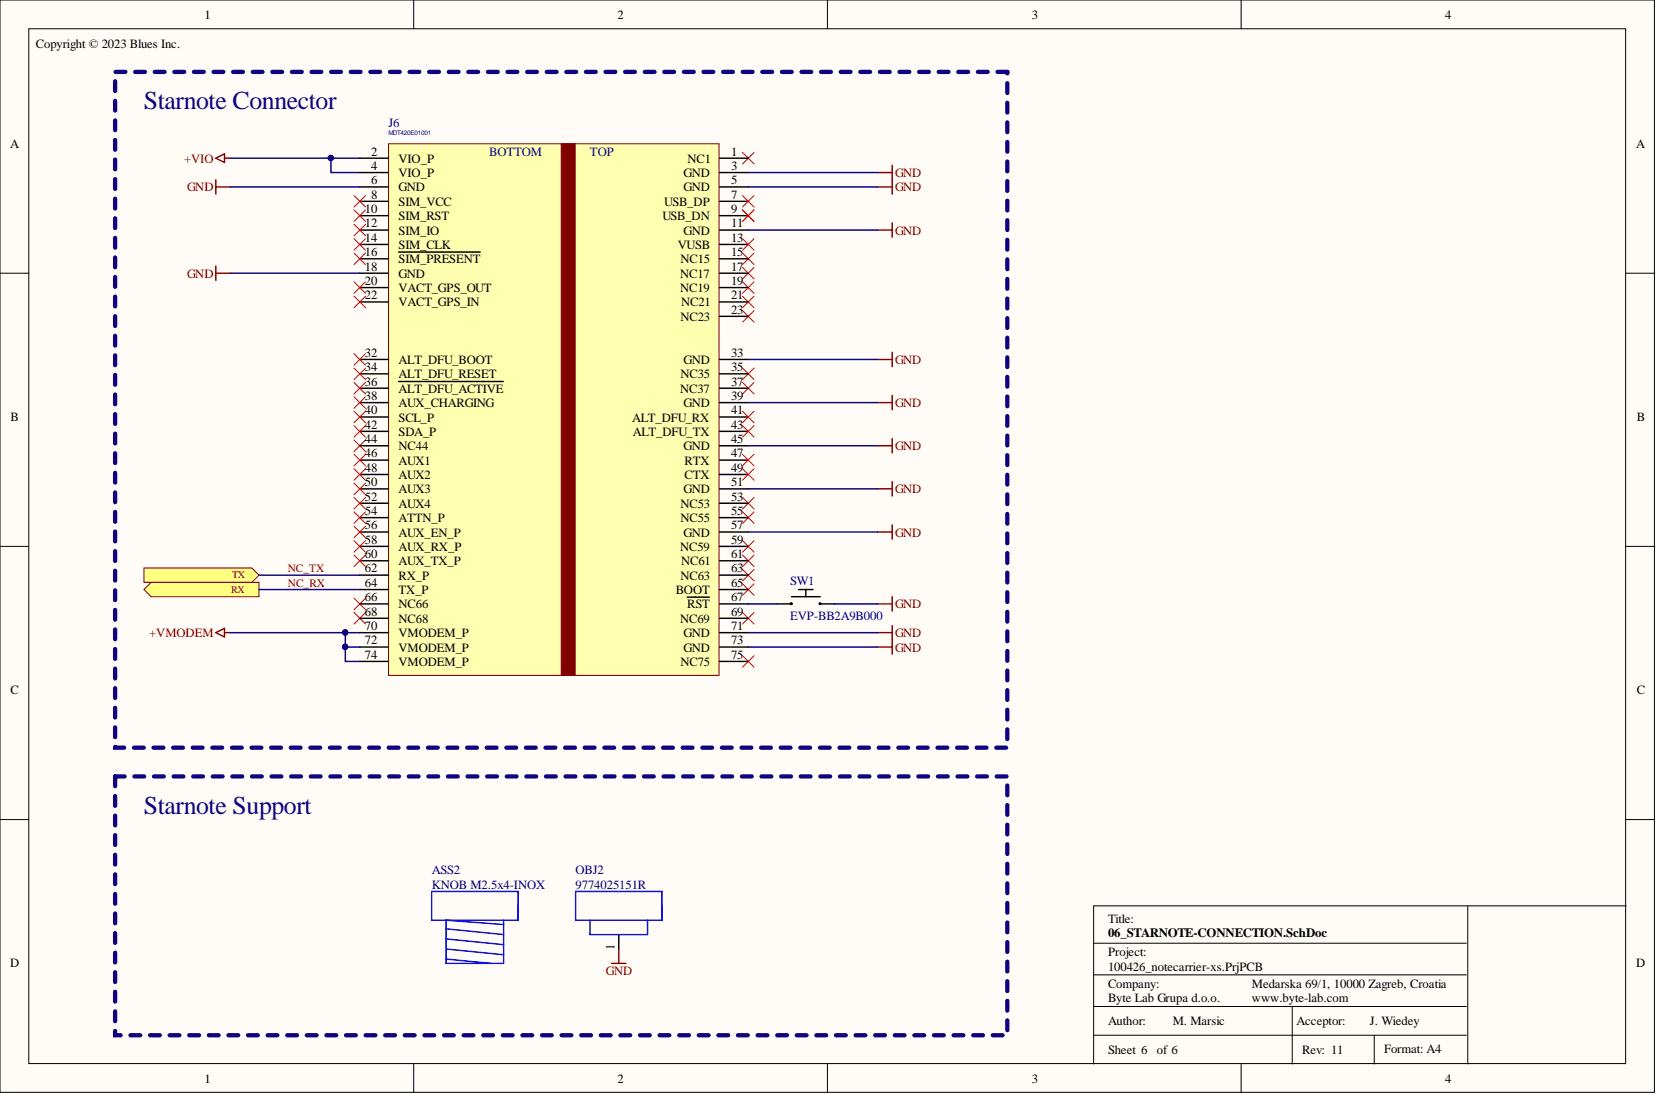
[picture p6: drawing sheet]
<svg xmlns="http://www.w3.org/2000/svg" width="292mm" height="193mm" viewBox="0 0 292 193" stroke-linecap="round" stroke-linejoin="round" font-family="sans-serif">
<g fill="#fffcf8" stroke="#000" stroke-width=".18">
<path d="M0 0h291.8v192.7h-291.8z"/>
<path d="M5.1 5.1h281.6v182.5h-281.6z"/>
</g>
<g fill="none" stroke="#000" stroke-width=".18">
<path d="M73 0v5.1M145.9 0v5.1M218.9 0v5.1M0 48.2h5.1M286.8 48.2h5.1M0 96.4h5.1M286.8 96.4h5.1M0 144.6h5.1M258.9 159.8v27.9M286.8 159.8h-93.9v27.9M286.8 144.6h5.1M192.9 166.4h65.7"/>
<path d="M192.9 172h65.7M192.9 177.5h65.7M227.9 177.5v10.2M73 187.7v5.1M145.9 187.7v5.1M192.9 182.6h65.7M218.9 187.7v5.1M242.4 182.6v5.1"/>
</g>
<path d="M38.1 27.9l1.5-.8v1.6zM39.6 27.9h1M38.1 111.6l1.5-.8v1.6zM39.6 111.6h1" fill="none" stroke="#800000" stroke-width=".25"/>
<g fill="none" stroke="#f00" stroke-width=".18">
<path d="M131 26.9l2 2M133 26.9l-2 2M131 44.6l2 2.1M131 47.2l2 2M131 49.7l2 2M131 52.2l2 2.1M131 54.8l2 2M133 44.6l-2 2.1M133 47.2l-2 2M133 49.7l-2 2M133 52.2l-2 2.1M133 54.8l-2 2"/>
<path d="M62.4 77.6l2.1 2M64.5 77.6l-2.1 2M131 67.5l2 2M131 64.9l2 2.1M133 67.5l-2 2M133 64.9l-2 2.1M131 97.9l2 2M131 95.4l2 2M131 90.3l2 2M131 87.8l2 2M133 97.9l-2 2M133 95.4l-2 2"/>
<path d="M133 90.3l-2 2M133 87.8l-2 2M62.4 105.5l2.1 2M62.4 108l2.1 2.1M64.5 105.5l-2.1 2M64.5 108l-2.1 2.1M131 115.7l2 2M131 108l2 2.1M131 103l2 2M131 100.4l2 2.1M133 115.7l-2 2M133 108l-2 2.1"/>
<path d="M133 103l-2 2M133 100.4l-2 2.1"/>
</g>
<path d="M68.5 25.4h58.3v93.7h-58.3z" fill="#ffffb0" stroke="#800000" stroke-width=".18"/>
<g fill="none" stroke="#000" stroke-width=".25">
<path d="M63.5 27.9h5M63.5 30.4h5M63.5 33h5M63.5 35.5h5M63.5 38h5M126.9 27.9h5.1M126.9 30.4h5.1M126.9 33h5.1M126.9 35.5h5.1M126.9 38h5.1M63.5 40.6h5M63.5 43.1h5"/>
<path d="M63.5 45.7h5M63.5 48.2h5M63.5 50.7h5M63.5 53.3h5M70.3 44.5h1.1M71.5 44.5h.6M72.2 44.5h1.8M74.1 44.5h2.3M76.5 44.5h2.7M79.3 44.5h1.1M80.5 44.5h1.2M81.8 44.5h1.6"/>
<path d="M83.4 44.5h1.3M126.9 40.6h5.1M126.9 43.1h5.1M126.9 45.7h5.1M126.9 48.2h5.1M126.9 50.7h5.1M126.9 53.3h5.1M126.9 55.8h5.1M63.5 63.4h5M63.5 65.9h5M63.5 68.5h5M63.5 71h5"/>
<path d="M63.5 73.6h5M63.5 76.1h5M63.5 78.6h5M70.3 67.3h2.7M73.1 67.3h1.3M74.5 67.3h2.6M77.2 67.3h6.5M83.9 67.3h1.2M85.2 67.3h.6M85.9 67.3h1.5M87.5 67.3h1.3M126.9 63.4h5.1"/>
<path d="M126.9 65.9h5.1M126.9 68.5h5.1M126.9 71h5.1M126.9 73.6h5.1M126.9 76.1h5.1M126.9 78.6h5.1M63.5 81.2h5M63.5 83.7h5M63.5 86.2h5M63.5 88.8h5M63.5 91.3h5M63.5 93.8h5"/>
<path d="M63.5 96.4h5M63.5 98.9h5M126.9 81.2h5.1M126.9 83.7h5.1M126.9 86.2h5.1M126.9 88.8h5.1M126.9 91.3h5.1M126.9 93.8h5.1M126.9 96.4h5.1M126.9 98.9h5.1M63.5 101.4h5M63.5 104h5"/>
<path d="M63.5 106.5h5M63.5 109.1h5M63.5 111.6h5M63.5 114.1h5M63.5 116.7h5M121.2 105.3h2.5M123.9 105.3h1.2M126.9 101.4h5.1M126.9 104h5.1M126.9 106.5h5.1M126.9 109.1h5.1M126.9 111.6h5.1"/>
<path d="M126.9 114.1h5.1M126.9 116.7h5.1M137.1 106.5h2.5M139.6 105.3h5.1M140.9 104h2.5M142.1 104v1.3M144.7 106.5h2.5M109.1 164.9v2.5"/>
<circle cx="139.6" cy="106.5" r=".14"/>
<circle cx="144.6" cy="106.5" r=".14"/>
</g>
<path d="M99 25.4h2.5v93.7h-2.5z" fill="#800000" stroke="#800000" stroke-width=".18"/>
<g fill="none" stroke="#800000" stroke-width=".25">
<path d="M38.1 33h2.5M38.1 31.7v2.5M154.8 33h2.6M154.8 30.4h2.6M157.4 29.2v5M157.4 39.3v2.5M38.1 46.9v2.6M38.1 48.2h2.5M154.8 40.6h2.6M154.8 71h2.6M154.8 63.4h2.6M154.8 78.6h2.6"/>
<path d="M157.4 62.1v2.6M157.4 69.7v2.6M157.4 77.4v2.5M154.8 93.8h2.6M154.8 86.2h2.6M157.4 85v2.5M157.4 92.6v2.5M154.8 114.1h2.6M154.8 111.6h2.6M154.8 106.5h2.6M157.4 105.3v2.5M157.4 110.3v5.1"/>
<path d="M107.9 169.9h2.5M109.1 167.4v2.5"/>
</g>
<g fill="none" stroke="#000080" stroke-width=".25">
<path d="M40.6 27.9h22.9M40.6 33h22.9M58.4 27.9v2.5h5.1M132 33h22.8M132 30.4h22.8M40.6 48.2h22.9M132 40.6h22.8M132 71h22.8M132 63.4h22.8M132 78.6h22.8M132 86.2h22.8M132 93.8h22.8"/>
<path d="M40.6 111.6h22.9M60.9 111.6v5.1h2.6M60.9 114.1h2.6M132 111.6h22.8M132 114.1h22.8M132 106.5h5.1M147.2 106.5h7.6"/>
</g>
<g fill="#000080" stroke="#000080" stroke-width=".18">
<circle cx="58.3" cy="27.9" r=".47"/>
<circle cx="60.9" cy="114.1" r=".47"/>
<circle cx="60.9" cy="111.6" r=".47"/>
</g>
<g fill="none" stroke="#f00" stroke-width=".18">
<path d="M62.4 37l2.1 2.1M62.4 39.6l2.1 2M62.4 34.5l2.1 2M64.5 37l-2.1 2.1M64.5 39.6l-2.1 2M64.5 34.5l-2.1 2M131 37l2 2.1M131 34.5l2 2M133 37l-2 2.1M133 34.5l-2 2M62.4 49.7l2.1 2M62.4 52.2l2.1 2.1"/>
<path d="M62.4 42.1l2.1 2M62.4 44.6l2.1 2.1M64.5 49.7l-2.1 2M64.5 52.2l-2.1 2.1M64.5 42.1l-2.1 2M64.5 44.6l-2.1 2.1M131 42.1l2 2M133 42.1l-2 2M62.4 72.5l2.1 2.1M62.4 75.1l2.1 2M62.4 67.5l2.1 2M62.4 70l2.1 2"/>
<path d="M62.4 62.4l2.1 2M62.4 64.9l2.1 2.1M64.5 72.5l-2.1 2.1M64.5 75.1l-2.1 2M64.5 67.5l-2.1 2M64.5 70l-2.1 2M64.5 62.4l-2.1 2M64.5 64.9l-2.1 2.1M131 72.5l2 2.1M131 75.1l2 2M133 72.5l-2 2.1M133 75.1l-2 2"/>
<path d="M62.4 95.4l2.1 2M62.4 97.9l2.1 2M62.4 90.3l2.1 2M62.4 92.8l2.1 2.1M62.4 85.2l2.1 2M62.4 87.8l2.1 2M62.4 80.1l2.1 2.1M62.4 82.7l2.1 2M64.5 95.4l-2.1 2M64.5 97.9l-2.1 2M64.5 90.3l-2.1 2M64.5 92.8l-2.1 2.1"/>
<path d="M64.5 85.2l-2.1 2M64.5 87.8l-2.1 2M64.5 80.1l-2.1 2.1M64.5 82.7l-2.1 2M131 82.7l2 2M131 80.1l2 2.1M133 82.7l-2 2M133 80.1l-2 2.1"/>
</g>
<path d="M76.1 157.2h15.3v5.1h-15.3zM101.5 157.2h15.3v5.1h-15.3zM78.7 163.8l10.1 1.1M78.7 165.6l10.1 1M78.7 167.4l10.1 1M78.7 169.2l7.9 .7M88.8 162.3v7.6h-10.1v-7.6l10.1 .8M104.1 162.3v2.6h10.1v-2.6" fill="none" stroke="#000bff" stroke-width=".25"/>
<path d="M177.7 12.7h-157.4v119.2h157.4v-119.2M20.3 137v45.6h157.4v-45.6h-157.4" fill="none" stroke="#11037f" stroke-width=".76" stroke-dasharray="1.7 1.7"/>
<g fill="#ffff80" stroke="#800000" stroke-width=".18">
<path d="M25.4 104l1.3-1.3h19v2.6h-19z" fill-rule="evenodd"/>
<path d="M25.4 100.2h19l1.3 1.2-1.3 1.3h-19z" fill-rule="evenodd"/>
</g>
<path d="M45.7 104h17.8M45.7 101.4h17.8" fill="none" stroke="#000080" stroke-width=".25"/>
<g font-size="4.5" fill="#11037f">
<text x="25.4" y="19.3">Starnote Connector</text>
<text x="25.4" y="143.5">Starnote Support</text>
</g>
<text font-size="2.3" x="195.4" y="165.3">06_STARNOTE-CONNECTION.SchDoc</text>
<g font-size="2.2">
<text x="36.1" y="3.3">1</text>
<text x="108.9" y="3.3">2</text>
<text x="182" y="3.3">3</text>
<text x="254.9" y="3.3">4</text>
<text x="6.3" y="8.4">Copyright © 2023 Blues Inc.</text>
<text x="1.8" y="26.1">A</text>
<text x="65.5" y="27.4">2</text>
<text x="65.5" y="30">4</text>
<text x="70.3" y="28.7">VIO_P</text>
<text x="121.3" y="28.7">NC1</text>
<text x="128.9" y="27.4">1</text>
<text x="128.9" y="30">3</text>
<text x="288.6" y="26.1">A</text>
<text x="65.5" y="32.5">6</text>
<text x="65.5" y="35">8</text>
<text x="70.3" y="31.2">VIO_P</text>
<text x="70.3" y="33.8">GND</text>
<text x="120.6" y="31.2">GND</text>
<text x="120.6" y="33.8">GND</text>
<text x="128.9" y="32.5">5</text>
<text x="128.9" y="35">7</text>
<text x="64.4" y="37.6">10</text>
<text x="64.4" y="40.1">12</text>
<text x="70.3" y="36.3">SIM_VCC</text>
<text x="70.3" y="38.8">SIM_RST</text>
<text x="70.3" y="41.4">SIM_IO</text>
<text x="116.8" y="38.8">USB_DN</text>
<text x="117.2" y="36.3">USB_DP</text>
<text x="120.6" y="41.4">GND</text>
<text x="128.9" y="37.6">9</text>
<text x="128.9" y="40.1">11</text>
<text x="64.4" y="45.2">16</text>
<text x="64.4" y="47.7">18</text>
<text x="64.4" y="42.6">14</text>
<text x="70.3" y="46.5">SIM_PRESENT</text>
<text x="70.3" y="43.9">SIM_CLK</text>
<text x="119.6" y="43.9">VUSB</text>
<text x="120" y="46.5">NC15</text>
<text x="128.9" y="42.6">13</text>
<text x="128.9" y="45.2">15</text>
<text x="128.9" y="47.7">17</text>
<text x="64.4" y="50.3">20</text>
<text x="64.4" y="52.8">22</text>
<text x="70.3" y="49">GND</text>
<text x="70.3" y="51.5">VACT_GPS_OUT</text>
<text x="120" y="49">NC17</text>
<text x="120" y="51.5">NC19</text>
<text x="128.9" y="50.3">19</text>
<text x="128.9" y="52.8">21</text>
<text x="70.3" y="54.1">VACT_GPS_IN</text>
<text x="120" y="56.6">NC23</text>
<text x="120.1" y="54.1">NC21</text>
<text x="128.9" y="55.3">23</text>
<text x="64.4" y="62.9">32</text>
<text x="64.4" y="65.5">34</text>
<text x="70.3" y="64.2">ALT_DFU_BOOT</text>
<text x="120.6" y="64.2">GND</text>
<text x="128.9" y="62.9">33</text>
<text x="128.9" y="65.5">35</text>
<text x="64.4" y="68">36</text>
<text x="64.4" y="70.5">38</text>
<text x="70.3" y="66.7">ALT_DFU_RESET</text>
<text x="70.3" y="69.3">ALT_DFU_ACTIVE</text>
<text x="70.3" y="71.8">AUX_CHARGING</text>
<text x="120" y="69.3">NC37</text>
<text x="120" y="66.7">NC35</text>
<text x="120.6" y="71.8">GND</text>
<text x="128.9" y="68">37</text>
<text x="128.9" y="70.5">39</text>
<text x="1.9" y="74.3">B</text>
<text x="64.4" y="73.1">40</text>
<text x="64.4" y="75.6">42</text>
<text x="70.3" y="74.3">SCL_P</text>
<text x="70.3" y="76.9">SDA_P</text>
<text x="111.5" y="74.3">ALT_DFU_RX</text>
<text x="111.6" y="76.9">ALT_DFU_TX</text>
<text x="128.9" y="73.1">41</text>
<text x="128.9" y="75.6">43</text>
<text x="288.7" y="74.3">B</text>
<text x="64.4" y="78.2">44</text>
<text x="64.4" y="80.7">46</text>
<text x="64.4" y="83.2">48</text>
<text x="70.3" y="79.4">NC44</text>
<text x="70.3" y="82">AUX1</text>
<text x="120.6" y="79.4">GND</text>
<text x="120.7" y="82">RTX</text>
<text x="128.9" y="78.2">45</text>
<text x="128.9" y="80.7">47</text>
<text x="128.9" y="83.2">49</text>
<text x="64.4" y="85.8">50</text>
<text x="64.4" y="88.3">52</text>
<text x="70.3" y="84.5">AUX2</text>
<text x="70.3" y="87">AUX3</text>
<text x="70.3" y="89.6">AUX4</text>
<text x="120" y="89.6">NC53</text>
<text x="120.6" y="87">GND</text>
<text x="120.7" y="84.5">CTX</text>
<text x="128.9" y="85.8">51</text>
<text x="128.9" y="88.3">53</text>
<text x="64.4" y="90.8">54</text>
<text x="64.4" y="93.4">56</text>
<text x="64.4" y="95.9">58</text>
<text x="70.3" y="92.1">ATTN_P</text>
<text x="70.3" y="94.6">AUX_EN_P</text>
<text x="120" y="92.1">NC55</text>
<text x="120.6" y="94.6">GND</text>
<text x="128.9" y="90.8">55</text>
<text x="128.9" y="93.4">57</text>
<text x="128.9" y="95.9">59</text>
<text x="64.4" y="98.4">60</text>
<text x="64.4" y="101">62</text>
<text x="70.3" y="97.2">AUX_RX_P</text>
<text x="70.3" y="99.7">AUX_TX_P</text>
<text x="120" y="97.2">NC59</text>
<text x="120.1" y="99.7">NC61</text>
<text x="128.9" y="98.4">61</text>
<text x="128.9" y="101">63</text>
<text x="64.4" y="103.5">64</text>
<text x="64.4" y="106.1">66</text>
<text x="70.3" y="102.2">RX_P</text>
<text x="70.3" y="104.8">TX_P</text>
<text x="70.3" y="107.3">NC66</text>
<text x="119.2" y="104.8">BOOT</text>
<text x="120" y="102.2">NC63</text>
<text x="121.2" y="107.3">RST</text>
<text x="128.9" y="103.5">65</text>
<text x="128.9" y="106.1">67</text>
<text x="64.4" y="108.6">68</text>
<text x="64.4" y="111.1">70</text>
<text x="64.4" y="113.7">72</text>
<text x="70.3" y="109.9">NC68</text>
<text x="70.3" y="112.4">VMODEM_P</text>
<text x="120" y="109.9">NC69</text>
<text x="120.6" y="112.4">GND</text>
<text x="128.9" y="108.6">69</text>
<text x="128.9" y="111.1">71</text>
<text x="128.9" y="113.7">73</text>
<text x="64.4" y="116.2">74</text>
<text x="70.3" y="114.9">VMODEM_P</text>
<text x="70.3" y="117.5">VMODEM_P</text>
<text x="120" y="117.5">NC75</text>
<text x="120.6" y="114.9">GND</text>
<text x="128.9" y="116.2">75</text>
<text x="1.9" y="122.5">C</text>
<text x="288.7" y="122.5">C</text>
<text x="108.4" y="167.6" transform="rotate(-90 108.4 167.6)">1</text>
<text x="195.4" y="162.9">Title:</text>
<text x="1.8" y="170.6">D</text>
<text x="195.4" y="168.7">Project:</text>
<text x="195.4" y="171.2">100426_notecarrier-xs.PrjPCB</text>
<text x="288.6" y="170.6">D</text>
<text x="195.4" y="174.3">Company:</text>
<text x="195.4" y="176.8">Byte Lab Grupa d.o.o.</text>
<text x="220.8" y="174.3">Medarska 69/1, 10000 Zagreb, Croatia</text>
<text x="220.8" y="176.8">www.byte-lab.com</text>
<text x="195.4" y="185.9">Sheet 6</text>
<text x="195.4" y="180.9">Author:</text>
<text x="204.1" y="185.9">of 6</text>
<text x="206.9" y="180.9">M. Marsic</text>
<text x="228.7" y="180.9">Acceptor:</text>
<text x="229.7" y="185.9">Rev: 11</text>
<text x="241.6" y="180.9">J. Wiedey</text>
<text x="244.2" y="185.7">Format: A4</text>
<text x="36.1" y="191">1</text>
<text x="108.9" y="191">2</text>
<text x="182" y="191">3</text>
<text x="254.9" y="191">4</text>
</g>
<g font-size="2.2" fill="#000080">
<text x="68.5" y="22.4">J6</text>
<text x="139.3" y="103.3">SW1</text>
<text x="139.3" y="109.3">EVP-BB2A9B000</text>
<text x="76.1" y="154.2">ASS2</text>
<text x="101.5" y="154.2">OBJ2</text>
<text x="76.1" y="156.8">KNOB M2.5x4-INOX</text>
<text x="101.5" y="156.8">9774025151R</text>
</g>
<g font-size="2.2" fill="#800000">
<text x="32.5" y="28.7">+VIO</text>
<text x="33" y="33.8">GND</text>
<text x="157.9" y="33.8">GND</text>
<text x="157.9" y="31.2">GND</text>
<text x="157.9" y="41.4">GND</text>
<text x="33" y="49">GND</text>
<text x="157.9" y="64.2">GND</text>
<text x="157.9" y="71.8">GND</text>
<text x="157.9" y="79.4">GND</text>
<text x="157.9" y="87">GND</text>
<text x="157.9" y="94.6">GND</text>
<text x="157.9" y="107.3">GND</text>
<text x="26.3" y="112.4">+VMODEM</text>
<text x="157.9" y="112.4">GND</text>
<text x="157.9" y="114.9">GND</text>
<text x="106.9" y="171.9">GND</text>
</g>
<g font-size="2.2" fill="#11037f">
<text x="86.3" y="27.4">BOTTOM</text>
<text x="104.1" y="27.4">TOP</text>
</g>
<g font-size="2" fill="#800000">
<text x="50.8" y="101">NC_TX</text>
<text x="50.8" y="103.5">NC_RX</text>
</g>
<g font-size="1.8" fill="#800000">
<text x="40.8" y="104.6">RX</text>
<text x="40.9" y="102">TX</text>
</g>
<text font-size="1.1" fill="#000080" x="68.5" y="23.8">MDT420E01001</text>
</svg>
